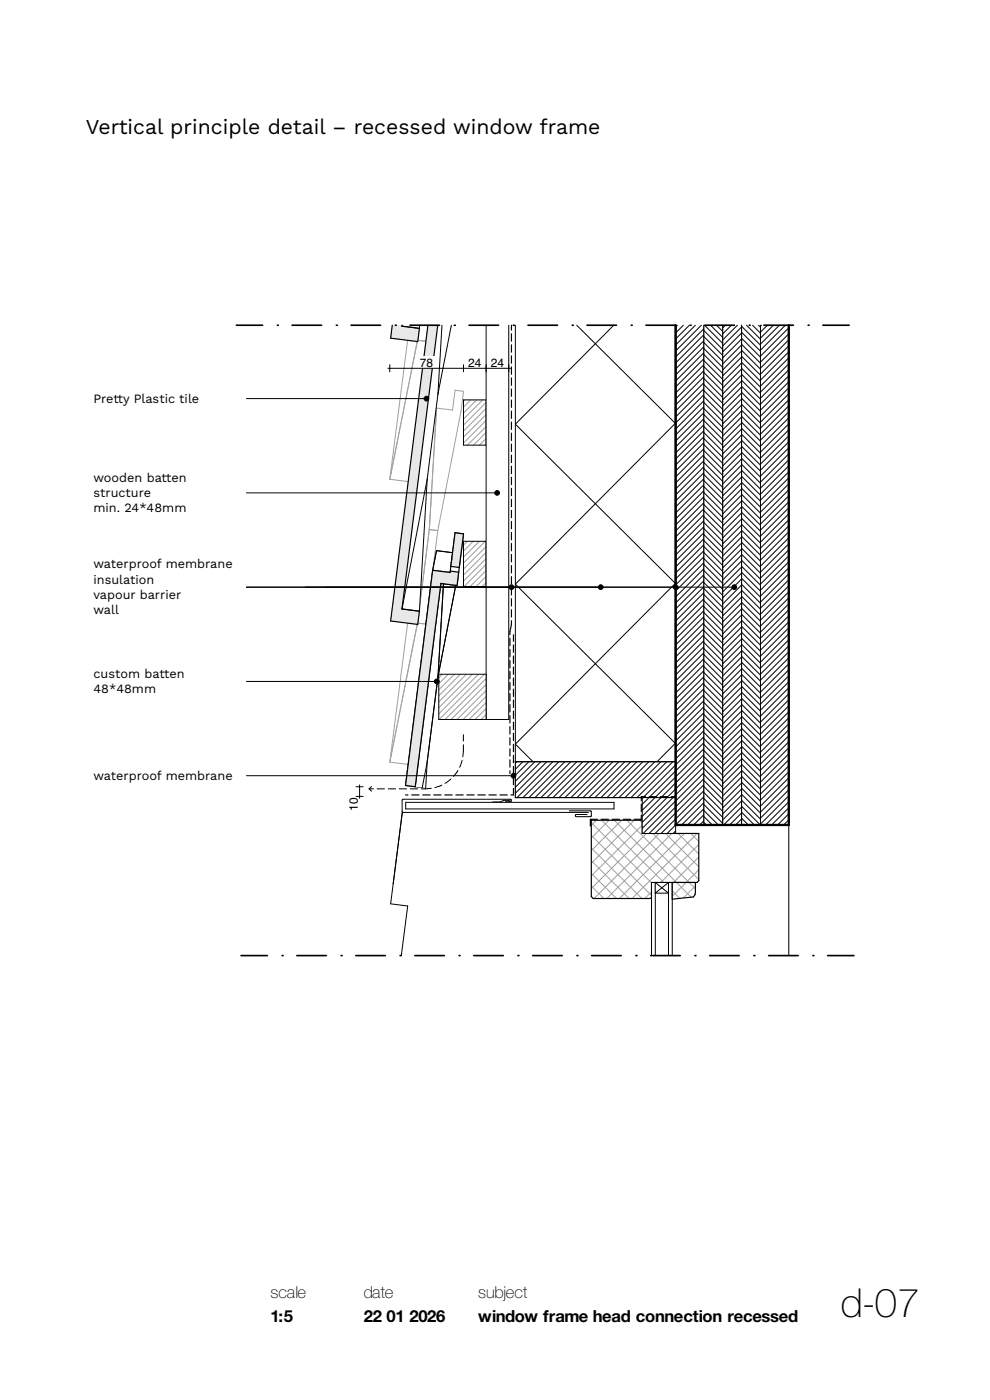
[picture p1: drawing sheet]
<svg xmlns="http://www.w3.org/2000/svg" width="210mm" height="297mm" viewBox="0 0 210 297" stroke-linecap="round" stroke-linejoin="round" font-family="sans-serif">
<path d="M109.3 69v92.6h34v-92.6M122.3 69l21 20.9M130.2 69l-20.9 21 34 33.8M143.3 89.7l-34 34.2 34 33.8M143.3 123.7l-34 34.2 3.8 3.7M143.3 157.6l-3.9 4" fill="none" stroke="#000" stroke-width=".21"/>
<path d="M143.3 69h6v106h-6z" fill-rule="evenodd" fill="#fff"/>
<g fill="none" stroke="#000" stroke-width=".21">
<path d="M143.3 69v106M143.7 69l-.4 .4M145 69l-1.7 1.6M146.2 69l-2.9 2.9M147.5 69l-4.2 4.2M148.8 69l-5.5 5.5M149.3 79.9l-6 6M149.3 78.6l-6 6M149.3 77.4l-6 6M149.3 76.1l-6 6M149.3 74.8l-6 6M149.3 73.6l-6 6"/>
<path d="M149.3 72.3l-6 6M149.3 71l-6 6M149.3 69.7l-6 6M149.3 69v106h-6M149.3 99l-6 6M149.3 97.7l-6 6M149.3 96.5l-6 6M149.3 95.2l-6 6M149.3 93.9l-6 6M149.3 92.6l-6 6M149.3 91.4l-6 6M149.3 90.1l-6 6"/>
<path d="M149.3 88.8l-6 6M149.3 87.6l-6 6M149.3 86.3l-6 6M149.3 85l-6 6M149.3 83.7l-6 6M149.3 82.5l-6 6M149.3 81.2l-6 6M149.3 119.4l-6 6M149.3 118.1l-6 6M149.3 116.8l-6 6M149.3 115.6l-6 6M149.3 114.3l-6 6"/>
<path d="M149.3 113l-6 6M149.3 111.7l-6 6M149.3 110.5l-6 6M149.3 109.2l-6 6M149.3 107.9l-6 6M149.3 106.6l-6 6M149.3 105.4l-6 6M149.3 104.1l-6 6M149.3 102.8l-6 6M149.3 101.6l-6 6M149.3 100.3l-6 6M149.3 139.7l-6 6"/>
<path d="M149.3 138.5l-6 6M149.3 137.2l-6 6M149.3 135.9l-6 6M149.3 134.6l-6 6M149.3 133.4l-6 6M149.3 132.1l-6 6M149.3 130.8l-6 6M149.3 129.6l-6 6M149.3 128.3l-6 6M149.3 127l-6 6M149.3 125.7l-6 6M149.3 124.5l-6 6"/>
<path d="M149.3 123.2l-6 6M149.3 121.9l-6 6M149.3 120.6l-6 6M149.3 158.8l-6 6M149.3 157.6l-6 6M149.3 156.3l-6 6M149.3 155l-6 6M149.3 153.7l-6 6M149.3 152.5l-6 6M149.3 151.2l-6 6M149.3 149.9l-6 6M149.3 148.6l-6 6"/>
<path d="M149.3 147.4l-6 6M149.3 146.1l-6 6M149.3 144.8l-6 6M149.3 143.6l-6 6M149.3 142.3l-6 6M149.3 141l-6 6M149.3 174.1l-.9 .9M149.3 172.8l-2.2 2.2M149.3 171.6l-3.4 3.4M149.3 170.3l-4.7 4.7M149.3 169l-6 6M149.3 167.7l-6 6"/>
<path d="M149.3 166.5l-6 6M149.3 165.2l-6 6M149.3 163.9l-6 6M149.3 162.6l-6 6M149.3 161.4l-6 6M149.3 160.1l-6 6"/>
</g>
<path d="M149.3 69h4v106h-4z" fill-rule="evenodd" fill="#fff"/>
<g fill="none" stroke="#000" stroke-width=".21">
<path d="M149.3 79l4 4M149.3 77.8l4 4M149.3 76.5l4 4M149.3 75.2l4 4M149.3 74l4 4M149.3 72.7l4 4M149.3 71.4l4 4M149.3 70.1l4 4M149.3 69v106h4v-106M149.5 69l3.8 3.9M150.7 69l2.6 2.6M152 69l1.3 1.3"/>
<path d="M153.3 69h.1M149.3 99.4l4 4M149.3 98.1l4 4M149.3 96.9l4 4M149.3 95.6l4 4M149.3 94.3l4 4M149.3 93l4 4M149.3 91.8l4 4M149.3 90.5l4 4M149.3 89.2l4 4M149.3 88l4 4M149.3 86.7l4 4"/>
<path d="M149.3 85.4l4 4M149.3 84.1l4 4M149.3 82.9l4 4M149.3 81.6l4 4M149.3 80.3l4 4M149.3 119.8l4 4M149.3 118.5l4 4M149.3 117.2l4 4M149.3 116l4 4M149.3 114.7l4 4M149.3 113.4l4 4M149.3 112.1l4 4"/>
<path d="M149.3 110.9l4 4M149.3 109.6l4 4M149.3 108.3l4 4M149.3 107l4 4M149.3 105.8l4 4M149.3 104.5l4 4M149.3 103.2l4 4M149.3 102l4 4M149.3 100.7l4 4M149.3 138.9l4 4M149.3 137.6l4 4M149.3 136.3l4 4"/>
<path d="M149.3 135l4 4M149.3 133.8l4 4M149.3 132.5l4 4M149.3 131.2l4 4M149.3 130l4 4M149.3 128.7l4 4M149.3 127.4l4 4M149.3 126.1l4 4M149.3 124.9l4 4M149.3 123.6l4 4M149.3 122.3l4 4M149.3 121l4 4"/>
<path d="M149.3 159.2l4 4M149.3 158l4 4M149.3 156.7l4 4M149.3 155.4l4 4M149.3 154.1l4 4M149.3 152.9l4 4M149.3 151.6l4 4M149.3 150.3l4 4M149.3 149l4 4M149.3 147.8l4 4M149.3 146.5l4 4M149.3 145.2l4 4"/>
<path d="M149.3 144l4 4M149.3 142.7l4 4M149.3 141.4l4 4M149.3 140.1l4 4M149.3 174.5l.5 .5M149.3 173.2l1.8 1.8M149.3 172l3.1 3M149.3 170.7l4 4M149.3 169.4l4 4M149.3 168.1l4 4M149.3 166.9l4 4M149.3 165.6l4 4"/>
<path d="M149.3 164.3l4 4M149.3 163l4 4M149.3 161.8l4 4M149.3 160.5l4 4"/>
</g>
<path d="M153.3 69h4v106h-4z" fill-rule="evenodd" fill="#fff"/>
<g fill="none" stroke="#000" stroke-width=".21">
<path d="M153.3 69v106h4v-106M153.9 69l-.6 .6M155.1 69l-1.8 1.8M156.4 69l-3.1 3.1M157.3 79.6l-4 4M157.3 78.3l-4 4M157.3 77l-4 4M157.3 75.7l-4 4M157.3 74.5l-4 4M157.3 73.2l-4 4M157.3 71.9l-4 4M157.3 70.6l-4 4"/>
<path d="M157.3 69.4l-4 4M157.3 99.9l-4 4M157.3 98.6l-4 4M157.3 97.4l-4 4M157.3 96.1l-4 4M157.3 94.8l-4 4M157.3 93.6l-4 4M157.3 92.3l-4 4M157.3 91l-4 4M157.3 89.7l-4 4M157.3 88.5l-4 4M157.3 87.2l-4 4"/>
<path d="M157.3 85.9l-4 4M157.3 84.6l-4 4M157.3 83.4l-4 4M157.3 82.1l-4 4M157.3 80.8l-4 4M157.3 119l-4 4M157.3 117.7l-4 4M157.3 116.5l-4 4M157.3 115.2l-4 4M157.3 113.9l-4 4M157.3 112.6l-4 4M157.3 111.4l-4 4"/>
<path d="M157.3 110.1l-4 4M157.3 108.8l-4 4M157.3 107.6l-4 4M157.3 106.3l-4 4M157.3 105l-4 4M157.3 103.7l-4 4M157.3 102.5l-4 4M157.3 101.2l-4 4M157.3 139.4l-4 4M157.3 138.1l-4 4M157.3 136.8l-4 4M157.3 135.6l-4 4"/>
<path d="M157.3 134.3l-4 4M157.3 133l-4 4M157.3 131.7l-4 4M157.3 130.5l-4 4M157.3 129.2l-4 4M157.3 127.9l-4 4M157.3 126.6l-4 4M157.3 125.4l-4 4M157.3 124.1l-4 4M157.3 122.8l-4 4M157.3 121.6l-4 4M157.3 120.3l-4 4"/>
<path d="M157.3 159.7l-4 4M157.3 158.5l-4 4M157.3 157.2l-4 4M157.3 155.9l-4 4M157.3 154.6l-4 4M157.3 153.4l-4 4M157.3 152.1l-4 4M157.3 150.8l-4 4M157.3 149.6l-4 4M157.3 148.3l-4 4M157.3 147l-4 4M157.3 145.7l-4 4"/>
<path d="M157.3 144.5l-4 4M157.3 143.2l-4 4M157.3 141.9l-4 4M157.3 140.6l-4 4M157.3 173.7l-1.3 1.3M157.3 172.5l-2.5 2.5M157.3 171.2l-3.8 3.8M157.3 169.9l-4 4M157.3 168.6l-4 4M157.3 167.4l-4 4M157.3 166.1l-4 4M157.3 164.8l-4 4"/>
<path d="M157.3 163.6l-4 4M157.3 162.3l-4 4M157.3 161l-4 4"/>
</g>
<path d="M157.3 69h4v106h-4z" fill-rule="evenodd" fill="#fff"/>
<g fill="none" stroke="#000" stroke-width=".21">
<path d="M157.3 79.4l4 4M157.3 78.1l4 4M157.3 76.9l4 4M157.3 75.6l4 4M157.3 74.3l4 4M157.3 73l4 4M157.3 71.8l4 4M157.3 70.5l4 4M157.3 69.2l4 4M157.3 69v106h4v-106M158.4 69l2.9 3M159.6 69l1.7 1.7"/>
<path d="M160.9 69l.4 .4M157.3 99.8l4 4M157.3 98.5l4 4M157.3 97.2l4 4M157.3 96l4 4M157.3 94.7l4 4M157.3 93.4l4 4M157.3 92.1l4 4M157.3 90.9l4 4M157.3 89.6l4 4M157.3 88.3l4 4M157.3 87l4 4"/>
<path d="M157.3 85.8l4 4M157.3 84.5l4 4M157.3 83.2l4 4M157.3 82l4 4M157.3 80.7l4 4M157.3 118.9l4 4M157.3 117.6l4 4M157.3 116.3l4 4M157.3 115l4 4M157.3 113.8l4 4M157.3 112.5l4 4M157.3 111.2l4 4"/>
<path d="M157.3 110l4 4M157.3 108.7l4 4M157.3 107.4l4 4M157.3 106.1l4 4M157.3 104.9l4 4M157.3 103.6l4 4M157.3 102.3l4 4M157.3 101l4 4M157.3 139.2l4 4M157.3 138l4 4M157.3 136.7l4 4M157.3 135.4l4 4"/>
<path d="M157.3 134.1l4 4M157.3 132.9l4 4M157.3 131.6l4 4M157.3 130.3l4 4M157.3 129l4 4M157.3 127.8l4 4M157.3 126.5l4 4M157.3 125.2l4 4M157.3 124l4 4M157.3 122.7l4 4M157.3 121.4l4 4M157.3 120.1l4 4"/>
<path d="M157.3 159.6l4 4M157.3 158.3l4 4M157.3 157l4 4M157.3 155.8l4 4M157.3 154.5l4 4M157.3 153.2l4 4M157.3 152l4 4M157.3 150.7l4 4M157.3 149.4l4 4M157.3 148.1l4 4M157.3 146.9l4 4M157.3 145.6l4 4"/>
<path d="M157.3 144.3l4 4M157.3 143l4 4M157.3 141.8l4 4M157.3 140.5l4 4M157.3 174.9l.2 .1M157.3 173.6l1.4 1.4M157.3 172.3l2.7 2.7M157.3 171l4 4M157.3 169.8l4 4M157.3 168.5l4 4M157.3 167.2l4 4M157.3 166l4 4"/>
<path d="M157.3 164.7l4 4M157.3 163.4l4 4M157.3 162.1l4 4M157.3 160.9l4 4"/>
</g>
<path d="M161.3 69h6v106h-6z" fill-rule="evenodd" fill="#fff"/>
<g fill="none" stroke="#000" stroke-width=".21">
<path d="M161.3 69v106h6v-106M161.5 69l-.2 .2M162.8 69l-1.5 1.5M164.1 69l-2.8 2.7M165.3 69l-4 4M166.6 69l-5.3 5.3M167.3 79.7l-6 6M167.3 78.5l-6 6M167.3 77.2l-6 6M167.3 75.9l-6 6M167.3 74.6l-6 6M167.3 73.4l-6 6"/>
<path d="M167.3 72.1l-6 6M167.3 70.8l-6 6M167.3 69.6l-6 6M167.3 98.8l-6 6M167.3 97.6l-6 6M167.3 96.3l-6 6M167.3 95l-6 6M167.3 93.7l-6 6M167.3 92.5l-6 6M167.3 91.2l-6 6M167.3 89.9l-6 6M167.3 88.6l-6 6"/>
<path d="M167.3 87.4l-6 6M167.3 86.1l-6 6M167.3 84.8l-6 6M167.3 83.6l-6 6M167.3 82.3l-6 6M167.3 81l-6 6M167.3 119.2l-6 6M167.3 117.9l-6 6M167.3 116.6l-6 6M167.3 115.4l-6 6M167.3 114.1l-6 6M167.3 112.8l-6 6"/>
<path d="M167.3 111.6l-6 6M167.3 110.3l-6 6M167.3 109l-6 6M167.3 107.7l-6 6M167.3 106.5l-6 6M167.3 105.2l-6 6M167.3 103.9l-6 6M167.3 102.6l-6 6M167.3 101.4l-6 6M167.3 100.1l-6 6M167.3 139.6l-6 6M167.3 138.3l-6 6"/>
<path d="M167.3 137l-6 6M167.3 135.7l-6 6M167.3 134.5l-6 6M167.3 133.2l-6 6M167.3 131.9l-6 6M167.3 130.6l-6 6M167.3 129.4l-6 6M167.3 128.1l-6 6M167.3 126.8l-6 6M167.3 125.6l-6 6M167.3 124.3l-6 6M167.3 123l-6 6"/>
<path d="M167.3 121.7l-6 6M167.3 120.5l-6 6M167.3 159.9l-6 6M167.3 158.6l-6 6M167.3 157.4l-6 6M167.3 156.1l-6 6M167.3 154.8l-6 6M167.3 153.6l-6 6M167.3 152.3l-6 6M167.3 151l-6 6M167.3 149.7l-6 6M167.3 148.5l-6 6"/>
<path d="M167.3 147.2l-6 6M167.3 145.9l-6 6M167.3 144.6l-6 6M167.3 143.4l-6 6M167.3 142.1l-6 6M167.3 140.8l-6 6M167.3 173.9l-1.1 1.1M167.3 172.6l-2.3 2.4M167.3 171.4l-3.6 3.6M167.3 170.1l-4.9 4.9M167.3 168.8l-6 6M167.3 167.6l-6 6"/>
<path d="M167.3 166.3l-6 6M167.3 165l-6 6M167.3 163.7l-6 6M167.3 162.5l-6 6M167.3 161.2l-6 6"/>
</g>
<path d="M109.3 161.6h34v7.6h-34z" fill-rule="evenodd" fill="#fff"/>
<g fill="none" stroke="#000" stroke-width=".21">
<path d="M109.6 161.6l-.3 .3M110.9 161.6l-1.6 1.6M112.2 161.6l-2.9 2.9M113.4 161.6l-4.1 4.1M114.7 161.6l-5.4 5.4M116 161.6l-6.7 6.7M117.3 161.6l-7.6 7.6M118.5 161.6l-7.6 7.6M119.8 161.6l-7.6 7.6M121.1 161.6l-7.6 7.6M122.4 161.6l-7.6 7.6M123.6 161.6l-7.6 7.6"/>
<path d="M124.9 161.6l-7.6 7.6M126.2 161.6l-7.6 7.6M127.4 161.6l-7.6 7.6M128.7 161.6l-7.6 7.6M130 161.6l-7.6 7.6M131.3 161.6l-7.6 7.6M132.5 161.6l-7.6 7.6M133.8 161.6l-7.6 7.6M135.1 161.6l-7.6 7.6M136.4 161.6l-7.6 7.6M137.6 161.6l-7.6 7.6M138.9 161.6l-7.6 7.6"/>
<path d="M140.2 161.6l-7.6 7.6M141.4 161.6l-7.6 7.6M142.7 161.6l-7.6 7.6M143.3 168.6l-.5 .6M143.3 167.4l-1.8 1.8M143.3 166.1l-3.1 3.1M143.3 164.8l-4.4 4.4M143.3 163.6l-5.6 5.6M143.3 162.3l-6.9 6.9"/>
</g>
<path d="M109.3 161.6h34v7.6h-34z" fill="none" stroke="#000" stroke-width=".25"/>
<path d="M125.4 174h10.8v2.8h12v10l-.4 .4h-9.6v3.2l-.4 .2h-12l-.4-.4z" fill-rule="evenodd" fill="#fff"/>
<g fill="none" stroke="#99a3a6" stroke-width=".21">
<path d="M125.4 174.5l12.8 12.8M125.4 177.2l12.8 12.8M125.4 179.9l10.8 10.7M126.5 174l-1.1 1.1M127.6 174l13.2 13.2M129.2 174l-3.8 3.8M130.3 174l13.2 13.2M131.9 174l-6.5 6.5M133 174l13.2 13.2M134.6 174l-9.2 9.1M135.7 174l.5 .6M136.2 175l-10.8 10.8"/>
<path d="M137.1 176.8l-11.7 11.7M138.5 176.8l9.7 9.8M139.8 176.8l-13.8 13.8M141.2 176.8l7 7.1M142.5 176.8l-13.8 13.8M143.8 176.8l4.4 4.4M145.2 176.8l-13.8 13.8M146.5 176.8l1.7 1.7M147.9 176.8l-13.8 13.8M148.2 179.1l-8 8.1M125.4 182.6l8.1 8M125.4 185.3l5.4 5.3"/>
<path d="M125.4 188l2.7 2.6M138.2 189.2l-1.4 1.4M148.2 184.5l-2.7 2.7M148.2 181.8l-5.3 5.4"/>
</g>
<path d="M125.4 174h10.8v2.8h12v10l-.4 .4h-9.6v3.2l-.4 .2h-12l-.4-.4z" fill="none" stroke="#000" stroke-width=".25"/>
<path d="M141.8 187.2h.8v15.5h-.8z" fill-rule="evenodd" fill="#fff"/>
<path d="M141.8 202.7v-15.5h.8v15.5" fill="none" stroke="#000" stroke-width=".21"/>
<path d="M138.2 187.2h.8v15.5h-.8z" fill-rule="evenodd" fill="#fff"/>
<path d="M138.2 202.7v-15.5h.8v15.5" fill="none" stroke="#000" stroke-width=".21"/>
<path d="M139 187.2h2.8v2.3h-2.8z" fill-rule="evenodd" fill="#fff"/>
<path d="M139 187.2h2.8v2.3h-2.8z" fill="none" stroke="#000" stroke-width=".21"/>
<path d="M142.6 187.2h4.9l-.1 2.6-.3 .5-4.5 .5z" fill-rule="evenodd" fill="#fff"/>
<path d="M142.6 189l1.6 1.6M142.9 187.2l-.3 .3M143.5 187.2l3.1 3.1M145.5 187.2l-2.9 3M146.2 187.2l1.3 1.3M147.5 187.9l-2.6 2.6" fill="none" stroke="#99a3a6" stroke-width=".21"/>
<path d="M142.6 187.2h4.9l-.1 2.6-.3 .5-4.5 .5z" fill="none" stroke="#000" stroke-width=".25"/>
<path d="M136.2 169.2h7.1v7.6h-7.1z" fill-rule="evenodd" fill="#fff"/>
<g fill="none" stroke="#000" stroke-width=".21">
<path d="M136.2 169.2h7.1v7.6h-7.1zM136.4 169.2l-.2 .2M137.7 169.2l-1.5 1.4M138.9 169.2l-2.7 2.7M140.2 169.2l-4 4M141.5 169.2l-5.3 5.3M142.8 169.2l-6.6 6.5M143.3 176.3l-.5 .5M143.3 175l-1.8 1.8M143.3 173.7l-3.1 3.1M143.3 172.5l-4.3 4.3M143.3 171.2l-5.6 5.6"/>
<path d="M143.3 169.9l-6.9 6.9"/>
</g>
<path d="M86.1 170.2h44.1v1.4h-44.1z" fill-rule="evenodd" fill="#fff"/>
<path d="M86.1 170.2h44.1v1.4h-44.1z" fill="none" stroke="#000" stroke-width=".21"/>
<path d="M98.3 84.8h4.8v9.6h-4.8z" fill-rule="evenodd" fill="#fff"/>
<path d="M98.6 84.8l-.3 .3M99.8 84.8l-1.5 1.6M101.1 84.8l-2.8 2.8M102.4 84.8l-4.1 4.1M103.1 94.3l-.1 .1M103.1 93l-1.4 1.4M103.1 91.8l-2.7 2.6M103.1 90.5l-3.9 3.9M103.1 89.2l-4.8 4.8M103.1 87.9l-4.8 4.8M103.1 86.7l-4.8 4.8M103.1 85.4l-4.8 4.8" fill="none" stroke="#99a3a6" stroke-width=".21"/>
<path d="M98.3 84.8h4.8v9.6h-4.8z" fill="none" stroke="#000" stroke-width=".21"/>
<path d="M98.3 114.8h4.8v9.6h-4.8z" fill-rule="evenodd" fill="#fff"/>
<path d="M99.1 114.8l-.8 .8M100.4 114.8l-2.1 2.1M101.7 114.8l-3.4 3.4M102.9 114.8l-4.6 4.7M103.1 119.8l-4.7 4.6M103.1 118.5l-4.8 4.8M103.1 117.2l-4.8 4.8M103.1 115.9l-4.8 4.8M103.1 123.6l-.8 .8M103.1 122.3l-2.1 2.1M103.1 121l-3.4 3.4" fill="none" stroke="#99a3a6" stroke-width=".21"/>
<path d="M98.3 114.8h4.8v9.6h-4.8z" fill="none" stroke="#000" stroke-width=".21"/>
<path d="M103.1 69h4.8v83.6h-4.8z" fill-rule="evenodd" fill="#fff"/>
<path d="M103.1 69v83.6h4.8v-83.6" fill="none" stroke="#000" stroke-width=".21"/>
<path d="M93.1 143h10v9.6h-10z" fill-rule="evenodd" fill="#fff"/>
<g fill="none" stroke="#99a3a6" stroke-width=".21">
<path d="M93.8 143l-.7 .8M95.1 143l-2 2.1M96.4 143l-3.3 3.3M97.7 143l-4.6 4.6M98.9 143l-5.8 5.9M100.2 143l-7.1 7.2M101.5 143l-8.4 8.4M102.7 143l-9.6 9.6M103.1 151.6l-1 1M103.1 150.3l-2.3 2.3M103.1 149l-3.6 3.6M103.1 147.8l-4.9 4.8"/>
<path d="M103.1 146.5l-6.1 6.1M103.1 145.2l-7.4 7.4M103.1 143.9l-8.7 8.7"/>
</g>
<path d="M93.1 143h10v9.6h-10z" fill="none" stroke="#000" stroke-width=".21"/>
<!-- layer: 00 tegels -->
<path d="M92.6 86.6l3.4 .4 .5-4.2 1.8 .2-.5 4.3-4.9 25.3-2.5 19.8-1.8 30-5.9-.7 9.1-70.9z" fill-rule="evenodd" fill="#fff"/>
<path d="M92.6 86.6l3.4 .4 .5-4.2 1.8 .2-.5 4.3-4.9 25.3M92.6 86.6l-1.5 25.7M92.6 86.6l-.8 4.2-9.1 70.9M91.1 112.3l1.8 .3M91.1 112.3l-2.5 19.9M92.9 112.6l-2.5 19.8M88.6 132.2l1.8 .2M88.6 132.2l-5.9 29.5M90.4 132.4l-1.8 30-5.9-.7" fill="none" stroke="#99a3a6" stroke-width=".21"/>
<path d="M86.9 69h3.9l-.4 3.4-1.8 30-5.9-.7z" fill-rule="evenodd" fill="#fff"/>
<path d="M86.9 69l-4.2 32.7M88.6 72.2l1.8 .2M88.6 72.2l-5.9 29.5M89 69l-.4 3.2M90.4 72.4l-1.8 30-5.9-.7M90.8 69l-.4 3.4" fill="none" stroke="#99a3a6" stroke-width=".21"/>
<path d="M143.3 69v98.4" fill="none" stroke="#000" stroke-width=".35"/>
<!-- layer: 22 NC Binnenwanden -->
<path d="M85.3 172.3l-1.9 15.2M86 166.6l4.3 .6M107.3 170.1h1l.2-.3-.2-.2h-22.8l-.2 .2v2.3l.2 .2h39.3M108.2 169.8h-1.3l-.8 .3h-1.6M120.8 172l4.6 .1v1l-.2 .2h-3l-.2-.2 .2-.3h2.3M167.3 175v27.7M139 187.2l2.8 2.3M141.8 187.2l-2.8 2.3" fill="none" stroke="#000" stroke-width=".21"/>
<g fill="none" stroke="#000" stroke-width=".25">
<path d="M108.9 134.7v1.3M108.9 136.8v1.6M108.9 139.2v1.5M108.9 141.5v1.6M108.9 143.8v1.6M108.9 146.2v1.6M108.9 148.5v1.6M108.9 150.9v1.5M108.9 153.2v1.6M108.9 155.6v1.5M108.9 157.9v1.6M86 168.6h.5"/>
<path d="M87.3 168.6h1.6M89.7 168.6h1.5M92 168.6h1.6M94.3 168.6h1.6M96.7 168.6h1.6M99 168.6h1.6M101.4 168.6h1.5M103.7 168.6h1.6M106.1 168.6h1.5M108.9 167.3v1.3h-.5M108.9 160.2v1.6M108.9 162.6v1.5"/>
<path d="M108.9 164.9v1.6M126.7 173.8h-1.5v1.4M127.5 173.8h1.6M129.8 173.8h1.6M132.2 173.8h1.6M136 170.6v1.6M136 173v.8h-1.5M136.9 169h-.9v.9M137.7 169h1.6M140.1 169h1.5M142.4 169h.9"/>
</g>
<!-- layer: 00 tegels -->
<path d="M85.3 172.3l-2.4 19.4 3.6 .5-1.4 10.5" fill="none" stroke="#000" stroke-width=".21"/>
<g fill="none" stroke="#000" stroke-width=".25">
<path d="M108.5 69v1M108.5 70.8v1.6M108.5 73.2v1.5M108.5 75.5v1.6M108.5 77.8v1.6M108.5 80.2v1.5M108.5 82.5v1.6M108.5 84.9v1.5M108.5 87.2v1.6M108.5 89.5v1.6M108.5 91.9v1.5M108.5 94.2v1.6"/>
<path d="M108.5 96.6v1.5M108.5 98.9v1.6M108.5 101.2v1.6M108.5 103.6v1.6M108.5 105.9v1.6M108.5 108.3v1.5M108.5 110.6v1.6M108.5 113v1.5M108.5 115.3v1.6M108.5 117.6v1.6M108.5 120v1.5M108.2 135.4v1.6"/>
<path d="M108.2 137.8v1.5M108.5 131.7l-.3 2.9M108.5 122.3v1.6M108.5 124.7v1.5M108.5 127v1.6M108.5 129.3v1.6M108.2 140.1v1.6M108.2 142.4v1.6M108.2 144.8v1.5M108.2 147.1v1.6M108.2 149.5v1.5M108.2 151.8v1.6"/>
<path d="M108.2 154.2v1.5M108.2 156.5v1.6M108.2 158.8v1.6M108.2 161.2v1.5M108.2 163.5v.6"/>
</g>
<!-- layer: 22 NC Binnenwanden -->
<path d="M143.3 69v106h24v-106" fill="none" stroke="#000" stroke-width=".5"/>
<g fill="none" stroke="#000" stroke-width=".21">
<path d="M98.3 155.9v1.3M98.3 158l-.1 2.5M78.3 167.4h.9M78.3 167.4l.5 .5M78.8 166.9l-.5 .5M80 167.4h1.6M82.3 167.4h1.6M84.7 167.4h1.5M87 167.4h1.6M91.5 167.2l-2.1 .2M93.7 166.6l-1.5 .5M95.6 165.3l-1.2 .9"/>
<path d="M97.1 163.5l-.9 1.2M98 161.3l-.5 1.5"/>
</g>
<path d="M75.5 169h1.5M75.5 166.9h1.5M76.3 166.5v2.9" fill="none" stroke="#000" stroke-width=".21"/>
<!-- layer: 00 tegels -->
<g fill="#fff">
<path d="M93.5 123.8l3.2 .4-3.7 18.9-2.4 18.5-.3 5.6-2.2-.3z" fill-rule="evenodd"/>
<path d="M92.6 116.8l3.4 .4-.5 4.3-3.7-.5z" fill-rule="evenodd"/>
</g>
<path d="M95.9 117.6l-.4 3.9-3.7-.5-5.8 45.6M96 116.8l.5-3.8 1.8 .3-.5 3.8M97.7 117.9l-.8 6.3-3.4-.4-5.4 43.1" fill="none" stroke="#000" stroke-width=".25"/>
<path d="M96 117.2l-3.4-.4-.8 4.2M96 116.8l-.1 .8M97.8 117.1l-.1 .8M94.1 123.8l-1.2 19.8M96.7 124.2l-3.8 19.4M92.9 143.6l-2.3 18M90.6 161.6l-1 5.5M90.6 161.6l-.3 5.6" fill="none" stroke="#000" stroke-width=".21"/>
<path d="M92.9 69h2.8l-2.7 14.1-2.4 18.5-1.6 28.1-3.7-.5z" fill-rule="evenodd" fill="#fff"/>
<path d="M90.8 69h2.1l-7.6 60.2 3.7 .5-.4 2.8-5.7-.8z" fill-rule="evenodd" fill="#e6e8e9"/>
<path d="M90.8 69l-7.9 62.7 5.7 .8 .4-2.8-3.7-.5 7.6-60.2" fill="none" stroke="#000" stroke-width=".25"/>
<path d="M93.8 69l-.9 14.6M95.7 69l-2.8 14.6M92.9 83.6l-2.3 18M90.6 101.6l-1.6 28.1-3.7-.5z" fill="none" stroke="#000" stroke-width=".21"/>
<path d="M85.3 69h3.7v.7l-3.7-.5z" fill-rule="evenodd" fill="#fff"/>
<path d="M83.2 69h2.1v.2l3.7 .5-.4 2.8-5.7-.8z" fill-rule="evenodd" fill="#e6e8e9"/>
<path d="M83.2 69l-.3 2.7 5.7 .8 .4-2.8-3.7-.5v-.2" fill="none" stroke="#000" stroke-width=".25"/>
<path d="M85.3 69v.2l3.7 .5v-.7" fill="none" stroke="#000" stroke-width=".21"/>
<path d="M91.8 121l3.7 .5v-.3l1.8 .2-.4 2.8-3.4-.4-5.4 43.1-2.1-.3z" fill-rule="evenodd" fill="#e6e8e9"/>
<path d="M91.8 121l3.7 .5v-.3l1.8 .2-.4 2.8-3.4-.4-5.4 43.1-2.1-.3z" fill="none" stroke="#000" stroke-width=".25"/>
<path d="M96.5 113l1.8 .3-.9 7.1-1.8-.2z" fill-rule="evenodd" fill="#e6e8e9"/>
<path d="M96.5 113l1.8 .3-.9 7.1-1.8-.2z" fill="none" stroke="#000" stroke-width=".25"/>
<!-- layer: 22 NC Binnenwanden -->
<g fill="none" stroke="#000" stroke-width=".21">
<path d="M52.3 84.6h37.6M52.3 104.6h52.7M52.3 124.6h103M52.3 144.6h39.8M52.3 164.6h56.1"/>
<circle cx="90.4" cy="84.6" r=".5"/>
<circle cx="105.5" cy="104.6" r=".5"/>
<circle cx="108.5" cy="124.6" r=".5"/>
<circle cx="127.4" cy="124.6" r=".5"/>
<circle cx="143.3" cy="124.6" r=".5"/>
<circle cx="155.8" cy="124.6" r=".5"/>
<circle cx="92.6" cy="144.6" r=".5"/>
<circle cx="108.9" cy="164.6" r=".5"/>
</g>
<g fill="#000">
<circle cx="90.4" cy="84.6" r=".5"/>
<circle cx="105.5" cy="104.6" r=".5"/>
<circle cx="108.5" cy="124.6" r=".5"/>
<circle cx="127.4" cy="124.6" r=".5"/>
<circle cx="143.3" cy="124.6" r=".5"/>
<circle cx="155.8" cy="124.6" r=".5"/>
<circle cx="92.6" cy="144.6" r=".5"/>
<circle cx="108.9" cy="164.6" r=".5"/>
</g>
<!-- layer: 00 tegels -->
<path d="M95.9 118.4l-.2 1M96 117.2l-3.4-.4-.8 4.2M94.1 123.8l-1.2 19.8M96.7 124.2l-3.8 19.4M92.9 143.6l-2.3 18" fill="none" stroke="#000" stroke-width=".21"/>
<g fill="#fff">
<path d="M98.9 75.6h3.6v2.5h-3.6z" fill-rule="evenodd"/>
<path d="M88.7 75.6h3.6v2.5h-3.6z" fill-rule="evenodd"/>
<path d="M103.7 75.6h3.6v2.5h-3.6z" fill-rule="evenodd"/>
</g>
<path d="M82.3 78.1h26M82.7 77.4v1.5M98.3 77.4v1.5M103.1 77.4v1.5M107.9 77.4v1.5" fill="none" stroke="#000" stroke-width=".21"/>
<g fill="none" stroke="#000" stroke-width=".35">
<path d="M50.1 69h5.6M62 69h6.2M74.5 69h6.2M87 69h6.2M99.5 69h6.2M112 69h6.3M124.5 69h6.3M137 69h6.3M149.5 69h6.3M162 69h6.3M174.5 69h5.6M51.1 202.7h5.6"/>
<path d="M63 202.7h6.2M75.5 202.7h6.2M88 202.7h6.2M100.5 202.7h6.3M113 202.7h6.3M125.5 202.7h6.3M138 202.7h6.3M150.5 202.7h6.3M163 202.7h6.3M175.6 202.7h5.5"/>
</g>
<g fill="#000">
<circle cx="58.8" cy="69" r=".18"/>
<circle cx="71.3" cy="69" r=".18"/>
<circle cx="83.9" cy="69" r=".18"/>
<circle cx="96.4" cy="69" r=".18"/>
<circle cx="108.9" cy="69" r=".18"/>
<circle cx="121.4" cy="69" r=".18"/>
<circle cx="133.9" cy="69" r=".18"/>
<circle cx="146.4" cy="69" r=".18"/>
<circle cx="158.9" cy="69" r=".18"/>
<circle cx="171.4" cy="69" r=".18"/>
<circle cx="59.8" cy="202.7" r=".18"/>
<circle cx="72.3" cy="202.7" r=".18"/>
<circle cx="84.9" cy="202.7" r=".18"/>
<circle cx="97.4" cy="202.7" r=".18"/>
<circle cx="109.9" cy="202.7" r=".18"/>
<circle cx="122.4" cy="202.7" r=".18"/>
<circle cx="134.9" cy="202.7" r=".18"/>
<circle cx="147.4" cy="202.7" r=".18"/>
<circle cx="159.9" cy="202.7" r=".18"/>
<circle cx="172.4" cy="202.7" r=".18"/>
</g>
<text font-size="8.5" x="178.4" y="279.4">d-07</text>
<text font-size="4.5" x="18.2" y="28.4">Vertical principle detail – recessed window frame</text>
<g font-size="3.5">
<text x="57.4" y="275.4">scale</text>
<text x="77.2" y="275.4">date</text>
<text x="101.4" y="275.4">subject</text>
<text x="57.4" y="280.4">1:5</text>
<text x="77.2" y="280.4">22</text>
<text x="82" y="280.4">01</text>
<text x="86.8" y="280.4">2026</text>
<text x="101.4" y="280.4">window frame head connection recessed</text>
</g>
<g font-size="2.7">
<text x="19.8" y="85.4">Pretty Plastic tile</text>
<text x="19.8" y="102.2">wooden batten</text>
<text x="19.8" y="105.4">structure</text>
<text x="19.8" y="108.6">min. 24*48mm</text>
<text x="19.8" y="120.6">waterproof membrane</text>
<text x="19.8" y="123.8">insulation</text>
<text x="19.8" y="127">vapour barrier</text>
<text x="19.8" y="130.2">wall</text>
<text x="19.8" y="143.8">custom batten</text>
<text x="19.8" y="147">48*48mm</text>
<text x="19.8" y="165.4">waterproof membrane</text>
</g>
<g font-size="2.5">
<text x="89.1" y="77.8">78</text>
<text x="99.3" y="77.8">24</text>
<text x="104.1" y="77.8">24</text>
<text x="75.9" y="172" transform="rotate(-90 75.9 172)">10</text>
</g>
</svg>
